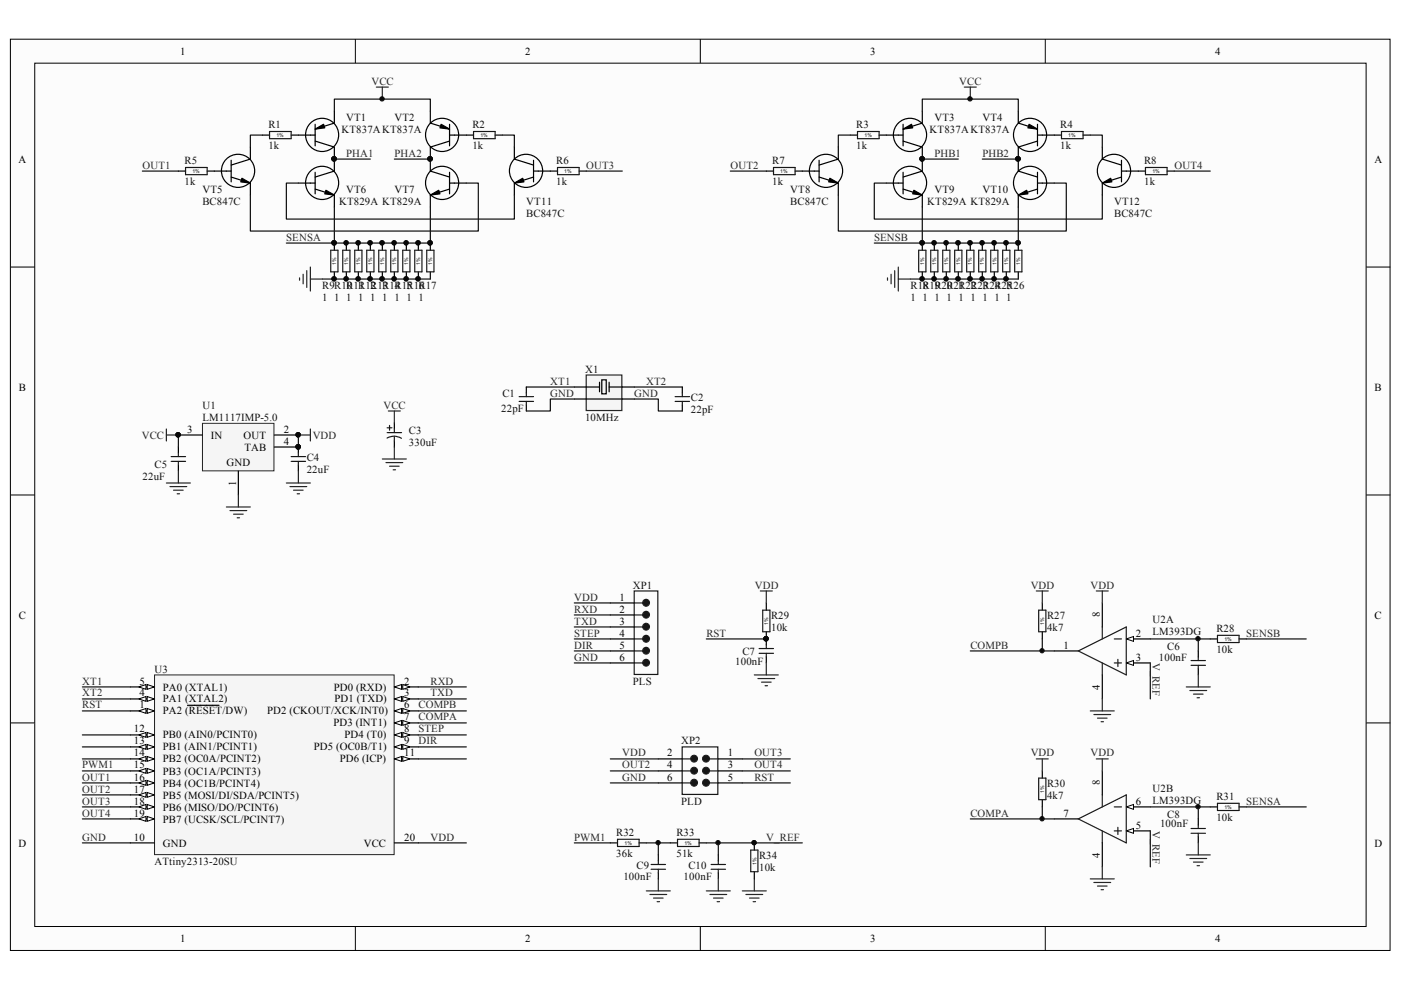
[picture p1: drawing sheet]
<svg xmlns="http://www.w3.org/2000/svg" width="297mm" height="210mm" viewBox="0 0 297 210" stroke-linecap="round" stroke-linejoin="round" font-family="sans-serif">
<path d="M2.3 8.4h292.4v193.1h-292.4z" fill="#fcfcfc"/>
<path d="M2.2 8.3h292.5v193.2h-292.5z" fill="none" stroke="#000" stroke-width=".21"/>
<path d="M7.5 13.5h282.1v182.9h-282.1z" fill="#fcfcfc"/>
<g fill="none" stroke="#000" stroke-width=".21">
<path d="M7.4 13.4h282.2v183h-282.2zM75.3 8.3v5.1M148.5 8.3v5.1M221.6 8.3v5.1M2.2 56.6h5.1M289.7 56.6h5.1M2.2 104.9h5.1M289.7 104.9h5.1M2.2 153.3h5.1M289.7 153.3h5.1M75.3 196.5v5.1M148.5 196.5v5.1"/>
<path d="M221.6 196.5v5.1"/>
</g>
<path d="M32.9 143.2h50.7v38h-50.7z" fill="#f5f5f5"/>
<path d="M32.8 143.1h50.8v38.1h-50.8z" fill="none" stroke="#262626" stroke-width=".21"/>
<path d="M27.6 150.7h5.1" fill="none" stroke="#000" stroke-width=".25"/>
<g fill="#fcfcfc" stroke="#000" stroke-width=".21">
<path d="M31.2 150.2l1.5 .5-1.5 .5z"/>
<path d="M29.4 150.7l1.6-.5v1z"/>
</g>
<path d="M39.8 149.5h6.6M83.6 145.6h5.1" fill="none" stroke="#000" stroke-width=".25"/>
<g fill="#fcfcfc" stroke="#000" stroke-width=".21">
<path d="M83.6 145.6l1.5-.5v1.1z"/>
<path d="M85.4 145.1l1.5 .5-1.5 .6z"/>
</g>
<path d="M83.6 148.2h5.1" fill="none" stroke="#000" stroke-width=".25"/>
<g fill="#fcfcfc" stroke="#000" stroke-width=".21">
<path d="M83.6 148.2l1.5-.5v1z"/>
<path d="M85.4 147.7l1.5 .5-1.5 .5z"/>
</g>
<path d="M27.6 148.2h5.1" fill="none" stroke="#000" stroke-width=".25"/>
<g fill="#fcfcfc" stroke="#000" stroke-width=".21">
<path d="M31.2 147.7l1.5 .5-1.5 .5z"/>
<path d="M29.4 148.2l1.6-.5v1z"/>
</g>
<path d="M27.6 145.6h5.1" fill="none" stroke="#000" stroke-width=".25"/>
<g fill="#fcfcfc" stroke="#000" stroke-width=".21">
<path d="M31.2 145.1l1.5 .5-1.5 .6z"/>
<path d="M29.4 145.6l1.6-.5v1.1z"/>
</g>
<path d="M83.6 150.7h5.1" fill="none" stroke="#000" stroke-width=".25"/>
<g fill="#fcfcfc" stroke="#000" stroke-width=".21">
<path d="M83.6 150.7l1.5-.5v1z"/>
<path d="M85.4 150.2l1.5 .5-1.5 .5z"/>
</g>
<path d="M83.6 153.3h5.1" fill="none" stroke="#000" stroke-width=".25"/>
<g fill="#fcfcfc" stroke="#000" stroke-width=".21">
<path d="M83.6 153.3l1.5-.5v1z"/>
<path d="M85.4 152.8l1.5 .5-1.5 .5z"/>
</g>
<path d="M83.6 155.8h5.1" fill="none" stroke="#000" stroke-width=".25"/>
<g fill="#fcfcfc" stroke="#000" stroke-width=".21">
<path d="M83.6 155.8l1.5-.5v1z"/>
<path d="M85.4 155.3l1.5 .5-1.5 .5z"/>
</g>
<path d="M83.6 158.4h5.1" fill="none" stroke="#000" stroke-width=".25"/>
<g fill="#fcfcfc" stroke="#000" stroke-width=".21">
<path d="M83.6 158.4l1.5-.5v1z"/>
<path d="M85.4 157.9l1.5 .5-1.5 .5z"/>
</g>
<path d="M27.6 178.7h5.1M83.6 160.9h5.1" fill="none" stroke="#000" stroke-width=".25"/>
<g fill="#fcfcfc" stroke="#000" stroke-width=".21">
<path d="M83.6 160.9l1.5-.5v1z"/>
<path d="M85.4 160.4l1.5 .5-1.5 .5z"/>
</g>
<path d="M27.6 155.8h5.1" fill="none" stroke="#000" stroke-width=".25"/>
<g fill="#fcfcfc" stroke="#000" stroke-width=".21">
<path d="M31.2 155.3l1.5 .5-1.5 .5z"/>
<path d="M29.4 155.8l1.6-.5v1z"/>
</g>
<path d="M27.6 158.4h5.1" fill="none" stroke="#000" stroke-width=".25"/>
<g fill="#fcfcfc" stroke="#000" stroke-width=".21">
<path d="M31.2 157.9l1.5 .5-1.5 .5z"/>
<path d="M29.4 158.4l1.6-.5v1z"/>
</g>
<path d="M27.6 160.9h5.1" fill="none" stroke="#000" stroke-width=".25"/>
<g fill="#fcfcfc" stroke="#000" stroke-width=".21">
<path d="M31.2 160.4l1.5 .5-1.5 .5z"/>
<path d="M29.4 160.9l1.6-.5v1z"/>
</g>
<path d="M27.6 163.5h5.1" fill="none" stroke="#000" stroke-width=".25"/>
<g fill="#fcfcfc" stroke="#000" stroke-width=".21">
<path d="M31.2 162.9l1.5 .6-1.5 .5z"/>
<path d="M29.4 163.5l1.6-.6v1.1z"/>
</g>
<path d="M27.6 166h5.1" fill="none" stroke="#000" stroke-width=".25"/>
<g fill="#fcfcfc" stroke="#000" stroke-width=".21">
<path d="M31.2 165.5l1.5 .5-1.5 .5z"/>
<path d="M29.4 166l1.6-.5v1z"/>
</g>
<path d="M27.6 168.5h5.1" fill="none" stroke="#000" stroke-width=".25"/>
<g fill="#fcfcfc" stroke="#000" stroke-width=".21">
<path d="M31.2 168l1.5 .5-1.5 .5z"/>
<path d="M29.4 168.5l1.6-.5v1z"/>
</g>
<path d="M27.6 171.1h5.1" fill="none" stroke="#000" stroke-width=".25"/>
<g fill="#fcfcfc" stroke="#000" stroke-width=".21">
<path d="M31.2 170.6l1.5 .5-1.5 .5z"/>
<path d="M29.4 171.1l1.6-.5v1z"/>
</g>
<path d="M27.6 173.6h5.1" fill="none" stroke="#000" stroke-width=".25"/>
<g fill="#fcfcfc" stroke="#000" stroke-width=".21">
<path d="M31.2 173.1l1.5 .5-1.5 .5z"/>
<path d="M29.4 173.6l1.6-.5v1z"/>
</g>
<path d="M223.5 138h5.1M238.8 135.5h5.1M83.6 178.7h5.1" fill="none" stroke="#000" stroke-width=".25"/>
<path d="M238.8 135.5l1.5-.5v1z" fill="#fcfcfc" stroke="#000" stroke-width=".21"/>
<path d="M238.8 140.6h5.1" fill="none" stroke="#000" stroke-width=".25"/>
<path d="M238.8 140.6l1.5-.5v1z" fill="#fcfcfc" stroke="#000" stroke-width=".21"/>
<path d="M228.6 138l10.2-5.1v10.2zM233.7 132.9v2.6M236.2 135.5h1.6M237 139.8v1.5M233.7 140.6v2.5M236.2 140.6h1.6" fill="none" stroke="#1c1c1c" stroke-width=".25"/>
<path d="M233.7 127.8v5.1M233.7 143.1v5.1M238.8 176.2h5.1" fill="none" stroke="#000" stroke-width=".25"/>
<path d="M238.8 176.2l1.5-.5v1z" fill="#fcfcfc" stroke="#000" stroke-width=".21"/>
<path d="M238.8 171.1h5.1" fill="none" stroke="#000" stroke-width=".25"/>
<path d="M238.8 171.1l1.5-.5v1z" fill="#fcfcfc" stroke="#000" stroke-width=".21"/>
<g fill="none" stroke="#000" stroke-width=".25">
<path d="M37.8 36.3h1.5M43.9 36.3h5.1M49 37.5l4.1 1.3v2.6M49 34v4.6M53.1 31.2v2.5l-4.1 1.3M55.6 28.6h1.5M61.7 28.6h5.1M63.3 38.8h3.5M66.8 29.9l4.1 1.3v5.1l-4.1 1.2M66.8 26.4v4.5M66.8 36.5v4.6M70.9 23.6v2.5l-4.1 1.3"/>
<path d="M91.2 23.6v2.5l4.1 1.3M95.3 28.6h5.1M95.3 38.8h3.6M95.3 29.9l-4.1 1.3v5.1l4.1 1.2M95.3 26.4v4.5M95.3 36.5v4.6M105 28.6h1.5M109.1 31.2v2.5l4 1.3M113.1 36.3h5.1M113.1 37.5l-4 1.3v2.6M113.1 34v4.6M122.8 36.3h1.5"/>
<path d="M162.5 36.3h1.5M168.6 36.3h5.1M173.7 37.5l4 1.3v2.6M173.7 34v4.6M177.7 31.2v2.5l-4 1.3M180.3 28.6h1.5M186.4 28.6h5.1M187.9 38.8h3.6M191.5 29.9l4 1.3v5.1l-4 1.2M191.5 26.4v4.5M191.5 36.5v4.6M195.5 23.6v2.5l-4 1.3"/>
<path d="M215.9 23.6v2.5l4.1 1.3M220 28.6h5.1M220 38.8h3.5M220 29.9l-4.1 1.3v5.1l4.1 1.2M220 26.4v4.5M220 36.5v4.6M229.6 28.6h1.6M233.7 31.2v2.5l4.1 1.3M237.8 37.5l-4.1 1.3v2.6M237.8 36.3h5.1M237.8 34v4.6M247.4 36.3h1.6"/>
<path d="M66.8 40.1l4.1 1.3v2.5M70.9 51.5v1.6M70.9 57.6v1.6M73.4 51.5v1.6M73.4 57.6v1.6M76 51.5v1.6M76 57.6v1.6M78.5 51.5v1.6M78.5 57.6v1.6M81.1 51.5v1.6M81.1 57.6v1.6M83.6 51.5v1.6"/>
<path d="M83.6 57.6v1.6M86.2 51.5v1.6M86.2 57.6v1.6M88.7 51.5v1.6M88.7 57.6v1.6M91.2 51.5v1.6M91.2 57.6v1.6M95.3 40.1l-4.1 1.3v2.5M191.5 40.1l4 1.3v2.5M195.5 51.5v1.6M195.5 57.6v1.6M198.1 51.5v1.6"/>
<path d="M198.1 57.6v1.6M200.6 51.5v1.6M200.6 57.6v1.6M203.2 51.5v1.6M203.2 57.6v1.6M205.7 51.5v1.6M205.7 57.6v1.6M208.3 51.5v1.6M208.3 57.6v1.6M210.8 51.5v1.6M210.8 57.6v1.6M213.4 51.5v1.6"/>
<path d="M213.4 57.6v1.6M215.9 51.5v1.6M215.9 57.6v1.6M220 40.1l-4.1 1.3v2.5M162.5 127.8v1.6M162.5 133.9v2.8M162.5 139.3v1.3M221 127.8v1.6M221 133.9v1.6M254.1 138v1.3M256.6 135.5h1.5M262.7 135.5h1.5"/>
<path d="M254.1 141.8v1.3M129.4 178.7h1.5M135.5 178.7h1.5M139.6 160.9h5.1M139.6 163.5h5.1M139.6 166h5.1M142.1 178.7h1.5M148.2 178.7h1.6M152.3 160.9h5.1M152.3 163.5h5.1M152.3 166h5.1M159.9 178.7v1.5"/>
<path d="M221 163.5v1.5M221 169.6v1.5M223.5 173.6h5.1M233.7 163.5v5M233.7 178.7v5.1M254.1 173.6v1.3M254.1 177.4v1.3M256.6 171.1h1.5M262.7 171.1h1.5M139.6 181.3v1.2M139.6 185.1v1.2M152.3 181.3v1.2"/>
<path d="M152.3 185.1v1.2M159.9 184.8v1.5"/>
<circle cx="50.5" cy="36.2" r="3.5"/>
<circle cx="68.3" cy="28.6" r="3.5"/>
<circle cx="68.3" cy="38.8" r="3.5"/>
<circle cx="93.7" cy="28.6" r="3.5"/>
<circle cx="93.7" cy="38.8" r="3.5"/>
<circle cx="111.5" cy="36.2" r="3.5"/>
<circle cx="175.1" cy="36.2" r="3.5"/>
<circle cx="192.9" cy="28.6" r="3.5"/>
<circle cx="192.9" cy="38.8" r="3.5"/>
<circle cx="218.4" cy="28.6" r="3.5"/>
<circle cx="218.4" cy="38.8" r="3.5"/>
<circle cx="236.2" cy="36.2" r="3.5"/>
</g>
<g fill="none" stroke="#1c1c1c" stroke-width=".25">
<path d="M39.3 35.5h4.6v1.5h-4.6zM57.1 27.9h4.6v1.5h-4.6zM100.4 27.9h4.6v1.5h-4.6zM118.2 35.5h4.6v1.5h-4.6zM164 35.5h4.6v1.5h-4.6zM181.8 27.9h4.6v1.5h-4.6zM225.1 27.9h4.5v1.5h-4.5zM242.9 35.5h4.5v1.5h-4.5zM70.1 53.1h1.6v4.5h-1.6zM72.7 53.1h1.5v4.5h-1.5zM75.2 53.1h1.5v4.5h-1.5zM77.8 53.1h1.5v4.5h-1.5z"/>
<path d="M80.3 53.1h1.5v4.5h-1.5zM82.8 53.1h1.6v4.5h-1.6zM85.4 53.1h1.5v4.5h-1.5zM87.9 53.1h1.6v4.5h-1.6zM90.5 53.1h1.5v4.5h-1.5zM194.8 53.1h1.5v4.5h-1.5zM197.3 53.1h1.6v4.5h-1.6zM199.9 53.1h1.5v4.5h-1.5zM202.4 53.1h1.5v4.5h-1.5zM205 53.1h1.5v4.5h-1.5zM207.5 53.1h1.5v4.5h-1.5zM210 53.1h1.6v4.5h-1.6z"/>
<path d="M212.6 53.1h1.5v4.5h-1.5zM215.1 53.1h1.6v4.5h-1.6zM160.9 138.5h3.1M160.9 137.5h3.1M161.7 129.4h1.5v4.5h-1.5zM162.5 136.7v.8M162.5 138.5v.8M220.2 129.4h1.5v4.5h-1.5zM254.1 139.3v.8M258.1 134.7h4.6v1.5h-4.6zM144.6 158.4h7.6v10h-7.6zM252.5 141.1h3.1"/>
<path d="M252.5 140.1h3.1M254.1 141.1v.7M130.9 178h4.6v1.5h-4.6zM143.6 178h4.6v1.5h-4.6zM144.7 163.5h1.7M144.7 160.9h1.7M144.7 166h1.7M150.5 163.5h1.8M150.5 160.9h1.8M150.5 166h1.8M220.2 165h1.5v4.6h-1.5zM228.6 173.6l10.2-5.1v10.2z"/>
<path d="M233.7 168.5v2.6M233.7 176.2v2.5M236.2 171.1h1.6M236.2 176.2h1.6M237 175.4v1.5M252.5 176.7h3.1M252.5 175.7h3.1M254.1 174.9v.8M254.1 176.7v.7M258.1 170.3h4.6v1.5h-4.6zM138 184.3h3.1M138 183.3h3.1"/>
<path d="M139.6 182.5v.8M139.6 184.3v.8M150.8 184.3h3M150.8 183.3h3M152.3 182.5v.8M152.3 184.3v.8M159.2 180.2h1.5v4.6h-1.5z"/>
</g>
<g fill="#0e0e0e" stroke="#0e0e0e" stroke-width=".21">
<circle cx="70.8" cy="33.7" r=".47"/>
<circle cx="91.2" cy="33.7" r=".47"/>
<circle cx="81" cy="21" r=".47"/>
<circle cx="70.8" cy="59.1" r=".47"/>
<circle cx="70.8" cy="51.5" r=".47"/>
<circle cx="73.4" cy="59.1" r=".46"/>
<circle cx="73.4" cy="51.5" r=".46"/>
<circle cx="75.9" cy="59.1" r=".46"/>
<circle cx="75.9" cy="51.5" r=".46"/>
<circle cx="78.5" cy="59.1" r=".47"/>
<circle cx="78.5" cy="51.5" r=".47"/>
<circle cx="81" cy="59.1" r=".47"/>
<circle cx="81" cy="51.5" r=".47"/>
<circle cx="83.6" cy="59.1" r=".46"/>
<circle cx="83.6" cy="51.5" r=".46"/>
<circle cx="86.1" cy="59.1" r=".46"/>
<circle cx="86.1" cy="51.5" r=".46"/>
<circle cx="88.6" cy="59.1" r=".47"/>
<circle cx="88.6" cy="51.5" r=".47"/>
<circle cx="91.2" cy="51.5" r=".47"/>
<circle cx="195.5" cy="33.7" r=".46"/>
<circle cx="215.8" cy="33.7" r=".47"/>
<circle cx="205.7" cy="21" r=".47"/>
<circle cx="195.5" cy="59.1" r=".46"/>
<circle cx="195.5" cy="51.5" r=".46"/>
<circle cx="198" cy="59.1" r=".46"/>
<circle cx="198" cy="51.5" r=".46"/>
<circle cx="200.6" cy="59.1" r=".46"/>
<circle cx="200.6" cy="51.5" r=".46"/>
<circle cx="203.1" cy="59.1" r=".46"/>
<circle cx="203.1" cy="51.5" r=".46"/>
<circle cx="205.7" cy="59.1" r=".47"/>
<circle cx="205.7" cy="51.5" r=".47"/>
<circle cx="208.2" cy="59.1" r=".46"/>
<circle cx="208.2" cy="51.5" r=".46"/>
<circle cx="210.8" cy="59.1" r=".46"/>
<circle cx="210.8" cy="51.5" r=".46"/>
<circle cx="213.3" cy="59.1" r=".46"/>
<circle cx="213.3" cy="51.5" r=".46"/>
<circle cx="215.8" cy="51.5" r=".47"/>
<circle cx="220.9" cy="138" r=".46"/>
<circle cx="220.9" cy="173.6" r=".46"/>
<circle cx="139.5" cy="178.7" r=".46"/>
<circle cx="152.2" cy="178.7" r=".46"/>
<circle cx="159.9" cy="178.7" r=".46"/>
<circle cx="254" cy="135.4" r=".47"/>
<circle cx="254" cy="171" r=".47"/>
<circle cx="162.4" cy="135.4" r=".46"/>
</g>
<path d="M51.3 37.8l1.8 1-2.1-.2zM66.8 27.4l1.8-1 .3 .7zM93.5 26.4l1.8 1-2-.3zM109.1 38.8l1.7-1 .3 .8zM176 37.8l1.7 1-2-.2zM191.5 27.4l1.8-1 .2 .7zM218.2 26.4l1.8 1-2.1-.3zM233.7 38.8l1.8-1 .2 .8zM69.1 40.3l1.8 1.1-2-.3zM91.2 41.4l1.8-1.1 .3 .8zM193.8 40.3l1.7 1.1-2-.3zM215.9 41.4l1.8-1.1 .2 .8z" fill="#000" stroke="#000" stroke-width=".25"/>
<g fill="none" stroke="#0e0e0e" stroke-width=".25">
<path d="M30.2 36.3h7.6M55.6 28.6h-2.5v2.6M63.3 38.8h-2.6v7.6h48.4v-5M70.9 23.6v-2.6h20.3v2.6M70.9 33.7h7.6M83.6 33.7h7.6M98.9 38.8h2.5v10.2h-48.3v-7.6M106.5 28.6h2.6v2.6M124.3 36.3h7.6M154.8 36.3h7.7M180.3 28.6h-2.6v2.6M187.9 38.8h-2.5v7.6h48.3v-5"/>
<path d="M195.5 23.6v-2.6h20.4v2.6M195.5 33.7h7.7M208.3 33.7h7.6M223.5 38.8h2.6v10.2h-48.4v-7.6M231.2 28.6h2.5v2.6M249 36.3h7.6M68.3 59.2h22.9M70.9 43.9v7.6h-10.2M91.2 43.9v7.6h-20.3M193 59.2h22.9M195.5 43.9v7.6h-10.1M215.9 43.9v7.6h-20.4"/>
<path d="M149.8 135.5h12.7M205.7 138h17.8M221 135.5v2.5M243.9 135.5h12.7M254.1 135.5v2.5M264.2 135.5h12.7M17.5 145.6h10.1M17.5 148.2h10.1M17.5 155.8h10.1M17.5 158.4h10.1M17.5 150.7h10.1M88.7 145.6h10.2"/>
<path d="M88.7 148.2h10.2M88.7 155.8h10.2M88.7 158.4h10.2M88.7 150.7h10.2M88.7 153.3h10.2M243.9 140.6v7.6M17.5 173.6h10.1M17.5 171.1h10.1M17.5 168.5h10.1M17.5 166h10.1M17.5 160.9h10.1M17.5 163.5h10.1"/>
<path d="M17.5 178.7h10.1M88.7 160.9h10.2M88.7 178.7h10.2M121.8 178.7h7.6M129.4 166h10.2M129.4 160.9h10.2M129.4 163.5h10.2M137 178.7h5.1M139.6 178.7v2.6M149.8 178.7h20.3M152.3 178.7v2.6M157.4 166h10.2"/>
<path d="M157.4 160.9h10.2M157.4 163.5h10.2M205.7 173.6h17.8M221 171.1v2.5M243.9 171.1h12.7M243.9 176.2v7.6M254.1 171.1v2.5M264.2 171.1h12.7"/>
</g>
<g fill="none" stroke="#262626" stroke-width=".25">
<path d="M79.8 18.5h2.5M81.1 18.5v2.5M204.4 18.5h2.6M205.7 18.5v2.5M63.5 58.9v.5M64.3 58.1v2.1M65 57.4v3.5M65.8 56.6v5.1M65.8 59.2h2.5M188.2 58.9v.5M188.9 58.1v2.1M189.7 57.4v3.5"/>
<path d="M190.5 59.2h2.5M190.5 56.6v5.1M161.2 125.3h2.5M162.5 125.3v2.5M219.7 125.3h2.6M221 125.3v2.5M232.4 125.3h2.6M233.7 125.3v2.5M159.9 143.1h5.1M160.7 143.9h3.6M161.5 144.6h2M162.2 145.4h.5"/>
<path d="M162.5 140.6v2.5M231.2 150.7h5M231.9 151.5h3.6M232.7 152.3h2M233.5 153h.5M233.7 148.2v2.5M251.5 145.6h5.1M252.3 146.4h3.5M253 147.2h2.1M253.8 147.9h.5M254.1 143.1v2.5M219.7 160.9h2.6"/>
<path d="M221 160.9v2.6M232.4 160.9h2.6M233.7 160.9v2.6M254.1 178.7v2.6M137 188.9h5.1M137.8 189.7h3.6M138.6 190.4h2M139.3 191.2h.5M139.6 186.3v2.6M149.8 188.9h5M150.5 189.7h3.6M151.3 190.4h2"/>
<path d="M152 191.2h.6M152.3 186.3v2.6M157.4 188.9h5.1M158.1 189.7h3.6M158.9 190.4h2M159.7 191.2h.5M159.9 186.3v2.6M231.2 186.3h5M231.9 187.1h3.6M232.7 187.9h2M233.5 188.6h.5M233.7 183.8v2.5"/>
<path d="M251.5 181.3h5.1M252.3 182h3.5M253 182.8h2.1M253.8 183.5h.5"/>
</g>
<g fill="#1c1c1c" stroke="#1c1c1c" stroke-width=".25">
<circle cx="149.7" cy="163.4" r=".72"/>
<circle cx="149.7" cy="160.9" r=".72"/>
<circle cx="149.7" cy="166" r=".72"/>
<circle cx="147.2" cy="166" r=".72"/>
<circle cx="147.2" cy="163.4" r=".71"/>
<circle cx="147.2" cy="160.9" r=".71"/>
</g>
<path d="M124.3 79.5h7.5v7.5h-7.5z" fill-rule="evenodd" fill="#f5f5f5" stroke="#262626" stroke-width=".25"/>
<path d="M121.8 82.1h5.3M121.8 84.6h12.7M127.1 81v2.1M127.6 80.5h.9v3h-.9zM129.1 81v2.1M129.1 82.1h5.4" fill="none" stroke="#000" stroke-width=".25"/>
<path d="M111.6 82.1h10.2M134.5 82.1h10.2M121.8 130.4h7.6M121.8 132.9h7.6M121.8 135.5h7.6M121.8 138h7.6M121.8 140.6h7.6" fill="none" stroke="#0e0e0e" stroke-width=".25"/>
<path d="M43 89.8h15.1v10h-15.1z" fill="#f5f5f5"/>
<path d="M42.9 89.8h15.2v10h-15.2z" fill="none" stroke="#262626" stroke-width=".21"/>
<g fill="none" stroke="#000" stroke-width=".25">
<path d="M37.8 92.2h5.1M37.8 94.8v1.2M37.8 98.6v1.3M50.5 99.9v5M58.2 92.2h5.1M58.2 94.8h5.1v1.2M63.3 98.6v1.3M83.6 89.7v1.3M83.6 93.5v1.3M111.6 82.1v1.2M111.6 85.9v1.2M144.7 82.1v1.2"/>
<path d="M144.7 85.9v1.2M129.4 127.8h5.1M129.4 130.4h5.1M129.4 132.9h5.1M129.4 135.5h5.1M129.4 138h5.1M129.4 140.6h5.1"/>
</g>
<g fill="#0e0e0e" stroke="#0e0e0e" stroke-width=".21">
<circle cx="37.8" cy="92.2" r=".46"/>
<circle cx="63.2" cy="92.2" r=".46"/>
<circle cx="63.2" cy="94.7" r=".46"/>
</g>
<g fill="none" stroke="#262626" stroke-width=".25">
<path d="M35.3 91v2.5M35.3 92.2h2.5M37.8 99.9v2.5M63.3 92.2h2.5M63.3 99.9v2.5M65.8 91v2.5M81.1 97.3h5.1M81.8 98.1h3.6M82.3 87.1h2.6M82.6 98.8h2M83.4 99.6h.5M83.6 87.1v2.6"/>
<path d="M83.6 94.8v2.5M35.3 102.4h5.1M36 103.2h3.6M36.8 103.9h2M37.6 104.7h.5M48 107.5h5.1M48.8 108.3h3.5M49.5 109h2.1M50.3 109.8h.5M50.5 104.9v2.6M60.7 102.4h5.1M61.5 103.2h3.5"/>
<path d="M62.2 103.9h2.1M63 104.7h.5"/>
</g>
<path d="M37.8 92.2v2.6M63.3 92.2v2.6M121.8 84.6h-5.1v2.5h-5.1M134.5 84.6h5.1v2.5h5.1M121.8 127.8h7.6" fill="none" stroke="#0e0e0e" stroke-width=".25"/>
<g fill="none" stroke="#1c1c1c" stroke-width=".25">
<path d="M36.3 97.8h3M36.3 96.8h3M37.8 96v.8M37.8 97.8v.8M61.7 97.8h3.1M61.7 96.8h3.1M63.3 96v.8M63.3 97.8v.8M82.1 92.9a3 3 0 0 1 3 0M82.1 91.7h3M82.1 90.7h1M82.6 90.2v1"/>
<path d="M83.6 91v.7M83.6 92.5v1M110.1 85.1h3M110.1 84.1h3M111.6 83.3v.8M111.6 85.1v.8M143.1 85.1h3.1M143.1 84.1h3.1M144.7 83.3v.8M144.7 85.1v.8M134.5 125.3h5v17.7h-5zM134.5 130.4h1.8"/>
<path d="M134.5 127.8h1.8M134.5 132.9h1.8M134.5 135.5h1.8M134.5 138h1.8M134.5 140.6h1.8"/>
</g>
<g fill="#1c1c1c" stroke="#1c1c1c" stroke-width=".25">
<circle cx="137" cy="130.3" r=".71"/>
<circle cx="137" cy="127.8" r=".72"/>
<circle cx="137" cy="132.9" r=".71"/>
<circle cx="137" cy="135.4" r=".72"/>
<circle cx="137" cy="140.5" r=".71"/>
<circle cx="137" cy="138" r=".71"/>
</g>
<g font-size="2.3">
<text x="38.2" y="11.6">1</text>
<text x="111.3" y="11.6">2</text>
<text x="184.5" y="11.6">3</text>
<text x="257.6" y="11.6">4</text>
<text x="3.9" y="34.5">A</text>
<text x="291.4" y="34.5">A</text>
<text x="4" y="82.8">B</text>
<text x="291.4" y="82.8">B</text>
<text x="39.7" y="91.7">3</text>
<text x="44.7" y="93">IN</text>
<text x="51.6" y="93">OUT</text>
<text x="51.8" y="95.5">TAB</text>
<text x="60.2" y="91.7">2</text>
<text x="60.2" y="94.2">4</text>
<text x="48" y="98.8">GND</text>
<text x="50" y="103.1" transform="rotate(-90 50 103.1)">1</text>
<text x="4" y="131.2">C</text>
<text x="131.3" y="127.4">1</text>
<text x="131.3" y="129.9">2</text>
<text x="233.2" y="130.9" transform="rotate(-90 233.2 130.9)">8</text>
<text x="291.4" y="131.2">C</text>
<text x="131.3" y="132.4">3</text>
<text x="131.3" y="135">4</text>
<text x="131.3" y="137.5">5</text>
<text x="225.5" y="137.5">1</text>
<text x="240.8" y="135">2</text>
<text x="131.3" y="140.1">6</text>
<text x="240.8" y="140.1">3</text>
<text x="29.5" y="147.7">4</text>
<text x="29.5" y="145.1">5</text>
<text x="34.5" y="148.9">PA1 (XTAL2)</text>
<text x="34.5" y="146.4">PA0 (XTAL1)</text>
<text x="70.8" y="146.4">PD0 (RXD)</text>
<text x="71" y="148.9">PD1 (TXD)</text>
<text x="85.7" y="145.1">2</text>
<text x="85.7" y="147.7">3</text>
<text x="233.2" y="146.3" transform="rotate(-90 233.2 146.3)">4</text>
<text x="28.4" y="155.3">12</text>
<text x="29.5" y="150.2">1</text>
<text x="34.5" y="151.5">PA2 (RESET/DW)</text>
<text x="56.6" y="151.5">PD2 (CKOUT/XCK/INT0)</text>
<text x="70.7" y="154">PD3 (INT1)</text>
<text x="85.7" y="150.2">6</text>
<text x="85.7" y="152.8">7</text>
<text x="85.7" y="155.3">8</text>
<text x="28.4" y="157.8">13</text>
<text x="28.4" y="160.4">14</text>
<text x="34.5" y="156.6">PB0 (AIN0/PCINT0)</text>
<text x="34.5" y="159.1">PB1 (AIN1/PCINT1)</text>
<text x="34.5" y="161.6">PB2 (OC0A/PCINT2)</text>
<text x="66.5" y="159.1">PD5 (OC0B/T1)</text>
<text x="72.1" y="161.6">PD6 (ICP)</text>
<text x="73.1" y="156.6">PD4 (T0)</text>
<text x="85.7" y="157.8">9</text>
<text x="85.7" y="160.4">11</text>
<text x="141.5" y="160.4">2</text>
<text x="154.3" y="160.4">1</text>
<text x="28.4" y="162.9">15</text>
<text x="28.4" y="165.5">16</text>
<text x="34.5" y="164.3">PB3 (OC1A/PCINT3)</text>
<text x="34.5" y="166.8">PB4 (OC1B/PCINT4)</text>
<text x="141.5" y="162.9">4</text>
<text x="141.5" y="165.5">6</text>
<text x="154.3" y="162.9">3</text>
<text x="154.3" y="165.5">5</text>
<text x="233.2" y="166.5" transform="rotate(-90 233.2 166.5)">8</text>
<text x="28.4" y="168.1">17</text>
<text x="28.4" y="170.6">18</text>
<text x="28.4" y="173.2">19</text>
<text x="34.5" y="169.3">PB5 (MOSI/DI/SDA/PCINT5)</text>
<text x="34.5" y="171.9">PB6 (MISO/DO/PCINT6)</text>
<text x="225.5" y="173.2">7</text>
<text x="240.8" y="170.6">6</text>
<text x="3.9" y="179.5">D</text>
<text x="28.4" y="178.2">10</text>
<text x="34.5" y="179.5">GND</text>
<text x="34.5" y="174.4">PB7 (UCSK/SCL/PCINT7)</text>
<text x="77.1" y="179.5">VCC</text>
<text x="85.7" y="178.2">20</text>
<text x="240.8" y="175.7">5</text>
<text x="291.4" y="179.5">D</text>
<text x="233.2" y="181.9" transform="rotate(-90 233.2 181.9)">4</text>
<text x="38.2" y="199.8">1</text>
<text x="111.3" y="199.8">2</text>
<text x="184.5" y="199.8">3</text>
<text x="257.6" y="199.8">4</text>
</g>
<g font-size="2.3" fill="#262626">
<text x="78.7" y="18">VCC</text>
<text x="203.4" y="18">VCC</text>
<text x="30.2" y="35.7">OUT1</text>
<text x="73.4" y="33.2">PHA1</text>
<text x="83.7" y="33.2">PHA2</text>
<text x="124.3" y="35.7">OUT3</text>
<text x="154.9" y="35.7">OUT2</text>
<text x="198.1" y="33.2">PHB1</text>
<text x="208.3" y="33.2">PHB2</text>
<text x="249" y="35.7">OUT4</text>
<text x="60.7" y="51.1">SENSA</text>
<text x="185.3" y="51.1">SENSB</text>
<text x="116.7" y="81.5">XT1</text>
<text x="137" y="81.5">XT2</text>
<text x="81.3" y="86.6">VCC</text>
<text x="116.7" y="84.1">GND</text>
<text x="134.5" y="84.1">GND</text>
<text x="30.1" y="93">VCC</text>
<text x="66.3" y="93">VDD</text>
<text x="160" y="124.8">VDD</text>
<text x="218.5" y="124.8">VDD</text>
<text x="231.2" y="124.8">VDD</text>
<text x="121.8" y="129.9">RXD</text>
<text x="121.8" y="127.4">VDD</text>
<text x="121.8" y="132.4">TXD</text>
<text x="121.8" y="135">STEP</text>
<text x="121.8" y="137.5">DIR</text>
<text x="149.8" y="135">RST</text>
<text x="205.7" y="137.5">COMPB</text>
<text x="264.2" y="135">SENSB</text>
<text x="121.8" y="140.1">GND</text>
<text x="244.3" y="140.6" transform="rotate(90 244.3 140.6)">V_REF</text>
<text x="17.4" y="145.1">XT1</text>
<text x="17.4" y="147.7">XT2</text>
<text x="91.3" y="145.1">RXD</text>
<text x="91.3" y="147.7">TXD</text>
<text x="17.4" y="150.2">RST</text>
<text x="88.7" y="152.8">COMPA</text>
<text x="88.7" y="150.2">COMPB</text>
<text x="88.7" y="155.3">STEP</text>
<text x="88.7" y="157.8">DIR</text>
<text x="131.9" y="160.4">VDD</text>
<text x="159.9" y="160.4">OUT3</text>
<text x="218.5" y="160.4">VDD</text>
<text x="231.2" y="160.4">VDD</text>
<text x="17.4" y="165.5">OUT1</text>
<text x="17.4" y="162.9">PWM1</text>
<text x="131.9" y="162.9">OUT2</text>
<text x="131.9" y="165.5">GND</text>
<text x="159.9" y="162.9">OUT4</text>
<text x="159.9" y="165.5">RST</text>
<text x="17.4" y="168.1">OUT2</text>
<text x="17.4" y="170.6">OUT3</text>
<text x="17.4" y="173.2">OUT4</text>
<text x="205.7" y="173.2">COMPA</text>
<text x="264.2" y="170.6">SENSA</text>
<text x="17.4" y="178.2">GND</text>
<text x="91.3" y="178.2">VDD</text>
<text x="121.8" y="178.2">PWM1</text>
<text x="162.5" y="178.2">V_REF</text>
<text x="244.3" y="176.2" transform="rotate(90 244.3 176.2)">V_REF</text>
</g>
<g font-size="2.3" fill="#0e0e0e">
<text x="56.9" y="27.1">R1</text>
<text x="72.4" y="28.1">KT837AKT837A</text>
<text x="73.4" y="25.6">VT1</text>
<text x="83.7" y="25.6">VT2</text>
<text x="100.2" y="27.1">R2</text>
<text x="181.5" y="27.1">R3</text>
<text x="197.1" y="28.1">KT837AKT837A</text>
<text x="198.1" y="25.6">VT3</text>
<text x="208.3" y="25.6">VT4</text>
<text x="224.8" y="27.1">R4</text>
<text x="39.1" y="34.7">R5</text>
<text x="56.9" y="31.7">1k</text>
<text x="100.2" y="31.7">1k</text>
<text x="117.9" y="34.7">R6</text>
<text x="163.7" y="34.7">R7</text>
<text x="181.5" y="31.7">1k</text>
<text x="224.8" y="31.7">1k</text>
<text x="242.6" y="34.7">R8</text>
<text x="39.1" y="39.3">1k</text>
<text x="42.9" y="40.8">VT5</text>
<text x="73.4" y="40.8">VT6</text>
<text x="83.7" y="40.8">VT7</text>
<text x="117.9" y="39.3">1k</text>
<text x="163.7" y="39.3">1k</text>
<text x="167.6" y="40.8">VT8</text>
<text x="198.1" y="40.8">VT9</text>
<text x="208.3" y="40.8">VT10</text>
<text x="242.6" y="39.3">1k</text>
<text x="42.9" y="43.4">BC847C</text>
<text x="71.9" y="43.4">KT829A KT829A</text>
<text x="111.6" y="43.4">VT11</text>
<text x="111.6" y="46">BC847C</text>
<text x="167.6" y="43.4">BC847C</text>
<text x="196.6" y="43.4">KT829A KT829A</text>
<text x="236.2" y="43.4">VT12</text>
<text x="236.2" y="46">BC847C</text>
<text x="68.3" y="61.2">R9R10 R12 R14 R16</text>
<text x="68.3" y="63.8">1</text>
<text x="70.9" y="63.8">1</text>
<text x="73.4" y="61.2">R11 R13 R15 R17</text>
<text x="73.4" y="63.8">1</text>
<text x="75.9" y="63.8">1</text>
<text x="78.5" y="63.8">1</text>
<text x="81" y="63.8">1</text>
<text x="83.7" y="63.8">1</text>
<text x="86.2" y="63.8">1</text>
<text x="88.7" y="63.8">1</text>
<text x="193" y="61.2">R18 R20 R22 R24 R26</text>
<text x="193" y="63.8">1</text>
<text x="195.6" y="61.2">R19 R21 R23 R25</text>
<text x="195.6" y="63.8">1</text>
<text x="198.1" y="63.8">1</text>
<text x="200.7" y="63.8">1</text>
<text x="203.2" y="63.8">1</text>
<text x="205.7" y="63.8">1</text>
<text x="208.3" y="63.8">1</text>
<text x="210.8" y="63.8">1</text>
<text x="213.4" y="63.8">1</text>
<text x="124" y="79">X1</text>
<text x="42.9" y="86.6">U1</text>
<text x="42.9" y="89.2">LM1117IMP-5.0</text>
<text x="106.3" y="87.4">22pF</text>
<text x="106.5" y="84.1">C1</text>
<text x="124" y="89.2">10MHz</text>
<text x="146.5" y="85.1">C2</text>
<text x="146.5" y="87.6">22pF</text>
<text x="86.7" y="92">C3</text>
<text x="86.7" y="94.5">330uF</text>
<text x="30.2" y="101.9">22uF</text>
<text x="32.8" y="99.3">C5</text>
<text x="65" y="97.8">C4</text>
<text x="65" y="100.3">22uF</text>
<text x="134.2" y="124.8">XP1</text>
<text x="163.5" y="131.2">R29</text>
<text x="222" y="131.2">R27</text>
<text x="163.5" y="133.7">10k</text>
<text x="222" y="133.7">4k7</text>
<text x="244.3" y="132.2">U2A</text>
<text x="244.3" y="134.7">LM393DG</text>
<text x="247.5" y="137.8">C6</text>
<text x="257.9" y="134">R28</text>
<text x="32.8" y="142.6">U3</text>
<text x="155.9" y="141.1">100nF</text>
<text x="157.4" y="138.8">C7</text>
<text x="245.7" y="140.1">100nF</text>
<text x="257.9" y="138.5">10k</text>
<text x="134.2" y="145.1">PLS</text>
<text x="144.4" y="157.8">XP2</text>
<text x="222" y="166.8">R30</text>
<text x="244.3" y="167.8">U2B</text>
<text x="144.4" y="170.6">PLD</text>
<text x="222" y="169.3">4k7</text>
<text x="244.3" y="170.4">LM393DG</text>
<text x="247.5" y="173.4">C8</text>
<text x="257.9" y="169.6">R31</text>
<text x="130.6" y="177.2">R32</text>
<text x="143.4" y="177.2">R33</text>
<text x="246" y="175.4">100nF</text>
<text x="257.9" y="174.2">10k</text>
<text x="32.8" y="183.3">ATtiny2313-20SU</text>
<text x="130.6" y="181.8">36k</text>
<text x="135" y="184.3">C9</text>
<text x="143.4" y="181.8">51k</text>
<text x="146" y="184.3">C10</text>
<text x="161" y="182">R34</text>
<text x="161" y="184.6">10k</text>
<text x="132.2" y="186.6">100nF</text>
<text x="144.9" y="186.6">100nF</text>
</g>
<g font-size="1.1" fill="#0e0e0e">
<text x="58.6" y="29.1">1%</text>
<text x="101.9" y="29.1">1%</text>
<text x="183.3" y="29.1">1%</text>
<text x="226.5" y="29.1">1%</text>
<text x="40.8" y="36.7">1%</text>
<text x="119.6" y="36.7">1%</text>
<text x="165.4" y="36.7">1%</text>
<text x="244.3" y="36.7">1%</text>
<text x="71.3" y="56.1" transform="rotate(-90 71.3 56.1)">1%</text>
<text x="73.8" y="56.1" transform="rotate(-90 73.8 56.1)">1%</text>
<text x="76.4" y="56.1" transform="rotate(-90 76.4 56.1)">1%</text>
<text x="78.9" y="56.1" transform="rotate(-90 78.9 56.1)">1%</text>
<text x="81.4" y="56.1" transform="rotate(-90 81.4 56.1)">1%</text>
<text x="84" y="56.1" transform="rotate(-90 84 56.1)">1%</text>
<text x="86.5" y="56.1" transform="rotate(-90 86.5 56.1)">1%</text>
<text x="89.1" y="56.1" transform="rotate(-90 89.1 56.1)">1%</text>
<text x="91.6" y="56.1" transform="rotate(-90 91.6 56.1)">1%</text>
<text x="195.9" y="56.1" transform="rotate(-90 195.9 56.1)">1%</text>
<text x="198.5" y="56.1" transform="rotate(-90 198.5 56.1)">1%</text>
<text x="201" y="56.1" transform="rotate(-90 201 56.1)">1%</text>
<text x="203.5" y="56.1" transform="rotate(-90 203.5 56.1)">1%</text>
<text x="206.1" y="56.1" transform="rotate(-90 206.1 56.1)">1%</text>
<text x="208.6" y="56.1" transform="rotate(-90 208.6 56.1)">1%</text>
<text x="211.2" y="56.1" transform="rotate(-90 211.2 56.1)">1%</text>
<text x="213.8" y="56.1" transform="rotate(-90 213.8 56.1)">1%</text>
<text x="216.3" y="56.1" transform="rotate(-90 216.3 56.1)">1%</text>
<text x="162.9" y="132.5" transform="rotate(-90 162.9 132.5)">1%</text>
<text x="221.4" y="132.5" transform="rotate(-90 221.4 132.5)">1%</text>
<text x="259.6" y="135.9">1%</text>
<text x="221.4" y="168.1" transform="rotate(-90 221.4 168.1)">1%</text>
<text x="259.6" y="171.5">1%</text>
<text x="132.4" y="179.1">1%</text>
<text x="145.1" y="179.1">1%</text>
<text x="160.4" y="183.3" transform="rotate(-90 160.4 183.3)">1%</text>
</g>
</svg>
